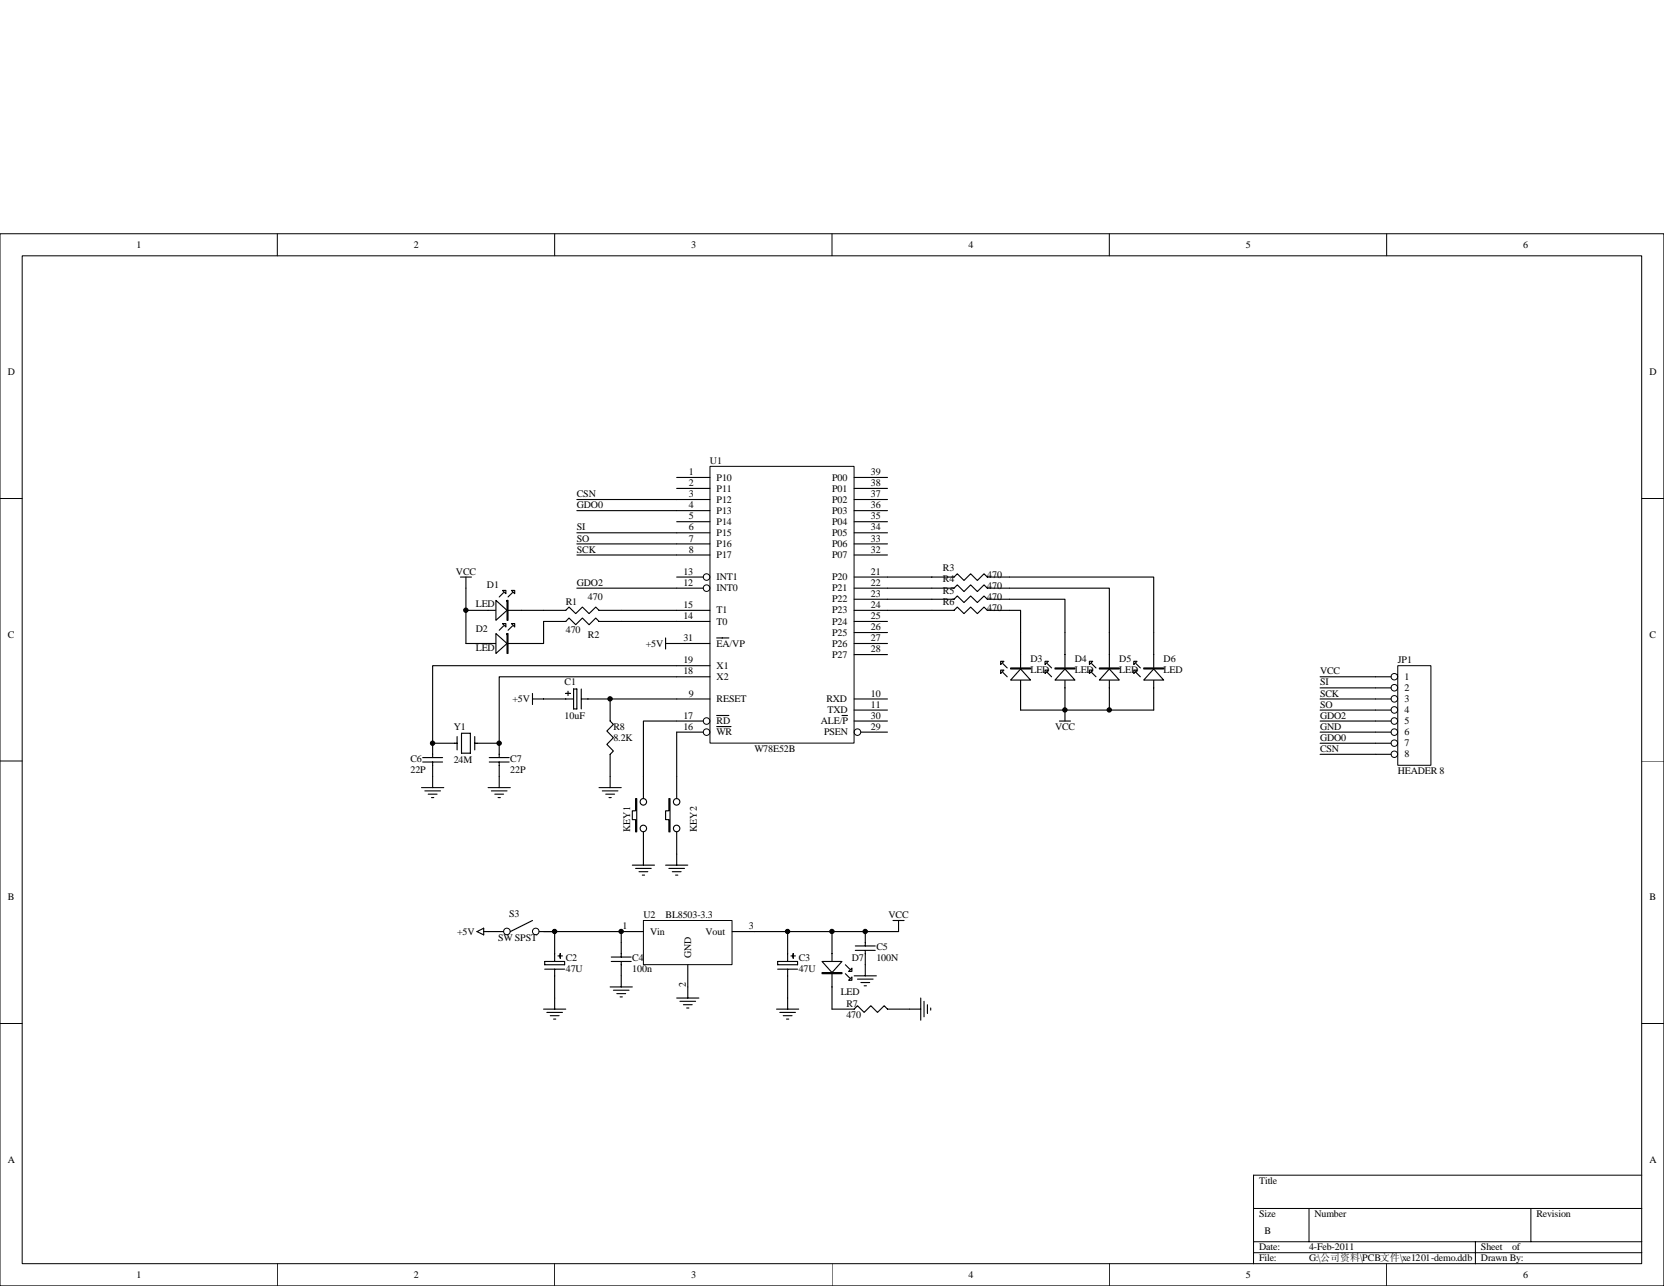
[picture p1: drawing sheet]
<svg xmlns="http://www.w3.org/2000/svg" width="279mm" height="216mm" viewBox="0 0 279 216" stroke-linecap="round" stroke-linejoin="round" font-family="sans-serif">
<g fill="none" stroke="#000" stroke-width=".17">
<path d="M0 39.2h279.4v176.7h-279.4zM46.6 39.2v3.7M93.1 39.2v3.7M139.7 39.2v3.7M186.3 39.2v3.7M232.8 39.2v3.7M3.7 42.9h272v169.3h-272zM0 83.7h3.7M275.7 83.7h3.7M0 127.8h3.7M275.7 127.8h3.7M0 171.8h3.7"/>
<path d="M275.7 171.8h3.7M275.7 197.3h-65.2v14.9M46.6 212.2v3.7M93.1 212.2v3.7M139.7 212.2v3.7M186.3 212.2v3.7M210.5 202.9h65.2M210.5 208.5h65.2M210.5 210.3h65.2M219.8 202.9v5.6M232.8 212.2v3.7M247.7 208.5v3.7"/>
<path d="M257 202.9v5.6"/>
</g>
<path d="M119.2 78.3h24.2v46.5h-24.2z" fill="#fff"/>
<g fill="none" stroke="#000" stroke-width=".17">
<path d="M119.2 78.3h24.2v46.5h-24.2z"/>
<circle cx="118.6" cy="96.9" r=".55"/>
<circle cx="118.6" cy="98.7" r=".55"/>
<circle cx="118.6" cy="121" r=".55"/>
<circle cx="118.6" cy="122.9" r=".55"/>
<circle cx="144" cy="122.9" r=".55"/>
</g>
<g fill="none" stroke="#000" stroke-width=".19">
<path d="M113.6 98.7h4.5M113.6 96.9h4.5M113.6 80.2h5.6M113.6 82h5.6M113.6 83.9h5.6M113.6 85.7h5.6M113.6 87.6h5.6M113.6 89.5h5.6M113.6 91.3h5.6M113.6 93.2h5.6M143.4 98.7h5.6M143.4 96.9h5.6"/>
<path d="M143.4 80.2h5.6M143.4 82h5.6M143.4 83.9h5.6M143.4 85.7h5.6M143.4 87.6h5.6M143.4 89.5h5.6M143.4 91.3h5.6M143.4 93.2h5.6M89.4 117.3h6.9M89.4 116.4v1.9M95 116.4h.7M95.4 116v.8"/>
<path d="M96.3 115.7h.6v3.3h-.6zM97.6 117.3h21.6M97.6 115.7v3.3M102.4 117.3v3.8l.6 .5-1.1 1.1 1.1 1.1-1.1 1.2 1.1 1.1-.6 .5v3.8M113.6 108h5.6M113.6 111.8h5.6M113.6 113.6h5.6M113.6 104.3h5.6M113.6 102.5h5.6M120.3 107.1h2.1M143.4 108h5.6M143.4 117.3h5.6"/>
<path d="M143.4 104.3h5.6M143.4 102.5h5.6M143.4 100.6h5.6M143.4 106.2h5.6M143.4 109.9h5.6M143.4 119.2h5.6M71 127.2h3.3M71 127.9h3.3M72.6 127.9v2.5M76.8 124.8h-4.2v2.4M76.8 123.7v2.2M77.5 123.1h1.5v3.3h-1.5z"/>
<path d="M79.7 124.8h4.1v2.4M79.7 123.7v2.2M82 132.2h3.7M82.1 127.2h3.4M82.1 127.9h3.4M82.5 132.8h2.6M83.1 133.3h1.5M83.6 133.9h.4M83.8 127.9v4.3M108 130.4v3.7M108 139.7v3.7M113.6 121.1h4.5"/>
<path d="M113.6 122.9h4.5M120.3 120.1h2.1M120.3 122h2.4M141.4 120.1h.9M143.4 121.1h5.6M144.5 122.9h4.5"/>
</g>
<path d="M106.7 134.1h.2v5.6h-.2v-2.1h-.5v-1.5h.5z" fill-rule="evenodd" fill="#fff" stroke="#000" stroke-width=".19"/>
<g fill="none" stroke="#000" stroke-width=".19">
<path d="M113.6 130.4v3.7M113.6 139.7v3.7"/>
<circle cx="108" cy="139.1" r=".55"/>
<circle cx="108" cy="134.6" r=".55"/>
</g>
<path d="M112.3 134.1h.2v5.6h-.2v-2.1h-.5v-1.5h.5z" fill-rule="evenodd" fill="#fff" stroke="#000" stroke-width=".19"/>
<g fill="none" stroke="#000" stroke-width=".19">
<path d="M84.6 99.5l-.8 .7M86.1 99.5l-.8 .7M96.9 85.7h16.7M96.9 98.7h16.7M96.9 91.3h16.7M96.9 89.5h16.7M96.9 93.2h16.7M96.9 83.9h16.7M78.2 102.5h13.1M111.8 107.1v1.9M111.8 108h1.8M113.6 113.6h-29.8v11.2"/>
<path d="M113.6 111.8h-41v13M70.8 132.2h3.7M71.3 132.8h2.7M71.9 133.3h1.5M72.5 133.9h.3M72.6 130.4v1.8M100.6 132.2h3.7M101.1 132.8h2.7M101.7 133.3h1.5M102.3 133.9h.3M102.4 130.4v1.8"/>
<circle cx="113.6" cy="139.1" r=".55"/>
<circle cx="113.6" cy="134.6" r=".55"/>
</g>
<g fill="#fff" stroke="#000" stroke-width=".19">
<path d="M83.3 100.8l1.8 1.7-1.8 1.6z"/>
<path d="M85.9 99.1h.5v.6z"/>
<path d="M84.4 99.1h.5v.6z"/>
<path d="M85.1 100.8h.2v3.3h-.2z" fill-rule="evenodd"/>
</g>
<path d="M78.2 108h13.1M84.6 105.1l-.8 .7M86.1 105.1l-.8 .7" fill="none" stroke="#000" stroke-width=".19"/>
<g fill="#fff" stroke="#000" stroke-width=".19">
<path d="M83.3 106.4l1.8 1.6-1.8 1.7z"/>
<path d="M85.9 104.7h.5v.6z"/>
<path d="M84.4 104.7h.5v.6z"/>
<path d="M85.1 106.4h.2v3.3h-.2z" fill-rule="evenodd"/>
</g>
<g fill="none" stroke="#000" stroke-width=".19">
<path d="M77.3 96.9h1.9M78.2 96.9v11.1M149 96.9h11.2l.5-.6 1.2 1.2 1.1-1.2 1.1 1.2 1.1-1.2 .6 .6h3.7M149 98.7h11.2l.5-.5 1.2 1.1 1.1-1.1 1.1 1.1 1.1-1.1 .6 .5h3.7M91.3 102.5h3.7l.5-.6 1.2 1.1 1.1-1.1 1.1 1.1 1.1-1.1 .6 .6h13M113.6 104.3h-13l-.6-.5-1.1 1.1-1.1-1.1-1.1 1.1-1.2-1.1-.5 .5h-3.7v3.7M149 100.6h11.2l.5-.5 1.2 1.1 1.1-1.1 1.1 1.1 1.1-1.1 .6 .5h3.7M149 102.5h11.2l.5-.6 1.2 1.1 1.1-1.1 1.1 1.1 1.1-1.1 .6 .6h3.7M168.4 111.4l.7 .7M168.4 112.9l.7 .7M171.4 106.2v13M113.6 121.1h-5.6v9.3"/>
<path d="M113.6 122.9v7.5M106.2 145.2h3.7M106.7 145.8h2.6M107.3 146.3h1.5M107.8 146.9h.4M108 143.4v1.8M111.8 145.2h3.7M112.3 145.8h2.6M112.9 146.3h1.5M113.4 146.9h.4M113.6 143.4v1.8"/>
</g>
<g fill="#fff" stroke="#000" stroke-width=".19">
<path d="M171.4 112.3l1.6 1.9h-3.3z"/>
<path d="M168 111h.6l-.6 .6z"/>
<path d="M168 112.5h.6l-.6 .6z"/>
<path d="M169.7 112.1h3.3v.2h-3.3z" fill-rule="evenodd"/>
</g>
<path d="M175.8 111.4l.8 .7M175.8 112.9l.8 .7M178.8 106.2v13" fill="none" stroke="#000" stroke-width=".19"/>
<g fill="#fff" stroke="#000" stroke-width=".19">
<path d="M178.8 112.3l1.7 1.9h-3.4z"/>
<path d="M175.5 111h.5l-.5 .6z"/>
<path d="M175.5 112.5h.5l-.5 .6z"/>
<path d="M177.1 112.1h3.4v.2h-3.4z" fill-rule="evenodd"/>
</g>
<path d="M183.3 111.4l.7 .7M183.3 112.9l.7 .7M186.3 106.2v13" fill="none" stroke="#000" stroke-width=".19"/>
<g fill="#fff" stroke="#000" stroke-width=".19">
<path d="M186.3 112.3l1.6 1.9h-3.3z"/>
<path d="M182.9 111h.6l-.6 .6z"/>
<path d="M182.9 112.5h.6l-.6 .6z"/>
<path d="M184.6 112.1h3.3v.2h-3.3z" fill-rule="evenodd"/>
</g>
<path d="M190.7 111.4l.8 .7M190.7 112.9l.8 .7M193.7 106.2v13" fill="none" stroke="#000" stroke-width=".19"/>
<g fill="#fff" stroke="#000" stroke-width=".19">
<path d="M193.7 112.3l1.7 1.9h-3.4z"/>
<path d="M190.4 111h.5l-.5 .6z"/>
<path d="M190.4 112.5h.5l-.5 .6z"/>
<path d="M192 112.1h3.4v.2h-3.4z" fill-rule="evenodd"/>
</g>
<path d="M169.5 98.7h16.8v7.5M169.5 96.9h24.2v9.3M169.5 102.5h1.9v3.7M169.5 100.6h9.3v5.6M171.4 119.2h22.3M178.8 119.2v1.9M177.9 121.1h1.8" fill="none" stroke="#000" stroke-width=".19"/>
<path d="M108.1 154.6h14.8v7.3h-14.8z" fill="#fff"/>
<g fill="none" stroke="#000" stroke-width=".17">
<path d="M108 154.5h14.9v7.4h-14.9z"/>
<circle cx="85.1" cy="156.4" r=".55"/>
<circle cx="90" cy="156.4" r=".55"/>
</g>
<g fill="none" stroke="#000" stroke-width=".19">
<path d="M80.1 156.4l1.1-.6v1.2zM81.2 156.4h3.4M89.4 154.5l-3.7 1.9M90.5 156.4h17.5M93.1 156.4v5M104.3 156.4v4.3M132.2 156.4v5M143.6 159.6h3.4M143.6 158.8h3.4M145.3 156.4v2.4M145.3 159.6v4.2M149.9 154.5h1.9"/>
<path d="M150.9 154.5v1.9h-28M91.3 169.4h3.7M91.5 161.4h3.3v.6h-3.3zM91.5 162.7h3.3M91.8 170h2.6M92.4 170.5h1.5M92.9 171.1h.4M93.1 162.7v6.7M93.7 160.5h.7M94.1 160.1v.8M102.4 165.7h3.8M102.6 161.4h3.4"/>
<path d="M102.6 160.7h3.4M103 166.2h2.6M103.6 166.8h1.5M104.1 167.4h.4M104.3 161.4v4.3M113.6 167.6h3.7M114.2 168.1h2.6M114.7 168.7h1.5M115.3 169.2h.4M115.5 162v5.6M130.4 169.4h3.7M130.6 162.7h3.3"/>
<path d="M130.6 161.4h3.3v.6h-3.3zM130.9 170h2.7M131.5 170.5h1.5M132.1 171.1h.3M132.2 162.7v6.7M132.8 160.5h.8M133.2 160.1v.8M143.4 163.8h3.8M144 164.4h2.6M144.5 165h1.5M145.1 165.5h.4"/>
</g>
<path d="M234.7 111.8h5.6v16.7h-5.6z" fill="#fff"/>
<g fill="none" stroke="#000" stroke-width=".17">
<path d="M234.7 111.8h5.6v16.7h-5.6z"/>
<circle cx="234.1" cy="117.3" r=".55"/>
<circle cx="234.1" cy="119.2" r=".55"/>
<circle cx="234.1" cy="115.5" r=".55"/>
<circle cx="234.1" cy="113.6" r=".55"/>
<circle cx="234.1" cy="121" r=".55"/>
<circle cx="234.1" cy="122.9" r=".55"/>
<circle cx="234.1" cy="124.8" r=".55"/>
<circle cx="234.1" cy="126.6" r=".55"/>
</g>
<path d="M221.7 113.6h11.9M221.7 115.5h11.9M221.7 117.3h11.9M221.7 119.2h11.9M221.7 121.1h11.9M221.7 122.9h11.9M221.7 124.8h11.9M221.7 126.6h11.9M139.7 156.4v13M141.9 163.5l.8 .7M141.9 162l.8 .7" fill="none" stroke="#000" stroke-width=".19"/>
<g fill="#fff" stroke="#000" stroke-width=".19">
<path d="M138 161.4h3.4l-1.7 1.9z"/>
<path d="M143 164v.6h-.5z"/>
<path d="M143 162.5v.6h-.5z"/>
<path d="M138 163.3h3.4v.2h-3.4z" fill-rule="evenodd"/>
</g>
<path d="M139.7 169.4h3.7l.6-.6 1.1 1.2 1.1-1.2 1.1 1.2 1.2-1.2 .5 .6h5.6M154.6 167.6v3.7M155.2 168.1v2.6M155.7 168.7v1.5M156.3 169.2v.4" fill="none" stroke="#000" stroke-width=".19"/>
<g fill="#000" stroke="#000" stroke-width=".17">
<circle cx="78.2" cy="102.4" r=".37"/>
<circle cx="102.4" cy="117.3" r=".37"/>
<circle cx="178.8" cy="119.2" r=".37"/>
<circle cx="186.3" cy="119.2" r=".37"/>
<circle cx="72.6" cy="124.8" r=".37"/>
<circle cx="83.8" cy="124.8" r=".37"/>
<circle cx="93.1" cy="156.4" r=".37"/>
<circle cx="104.3" cy="156.4" r=".37"/>
<circle cx="132.2" cy="156.4" r=".37"/>
<circle cx="139.7" cy="156.4" r=".37"/>
<circle cx="145.3" cy="156.4" r=".37"/>
</g>
<g font-size="1.7">
<text x="22.9" y="41.6">1</text>
<text x="69.5" y="41.6">2</text>
<text x="116" y="41.6">3</text>
<text x="162.6" y="41.6">4</text>
<text x="209.2" y="41.6">5</text>
<text x="255.7" y="41.6">6</text>
<text x="1.3" y="63">D</text>
<text x="277" y="63">D</text>
<text x="119.2" y="77.9">U1</text>
<text x="96.9" y="83.5">CSN</text>
<text x="115.7" y="79.8">1</text>
<text x="115.7" y="81.6">2</text>
<text x="115.7" y="83.5">3</text>
<text x="120.3" y="80.7">P10</text>
<text x="120.3" y="82.5">P11</text>
<text x="139.7" y="80.7">P00</text>
<text x="139.7" y="82.5">P01</text>
<text x="146.2" y="79.8">39</text>
<text x="146.2" y="81.6">38</text>
<text x="146.2" y="83.5">37</text>
<text x="96.9" y="85.3">GDO0</text>
<text x="96.9" y="89">SI</text>
<text x="115.7" y="85.3">4</text>
<text x="115.7" y="87.2">5</text>
<text x="115.7" y="89">6</text>
<text x="120.3" y="84.4">P12</text>
<text x="120.3" y="86.3">P13</text>
<text x="120.3" y="88.1">P14</text>
<text x="120.3" y="90">P15</text>
<text x="139.7" y="84.4">P02</text>
<text x="139.7" y="86.3">P03</text>
<text x="139.7" y="88.1">P04</text>
<text x="139.7" y="90">P05</text>
<text x="146.2" y="85.3">36</text>
<text x="146.2" y="87.2">35</text>
<text x="146.2" y="89">34</text>
<text x="96.9" y="90.9">SO</text>
<text x="96.9" y="92.8">SCK</text>
<text x="115.7" y="90.9">7</text>
<text x="115.7" y="92.8">8</text>
<text x="120.3" y="91.8">P16</text>
<text x="120.3" y="93.7">P17</text>
<text x="139.7" y="91.8">P06</text>
<text x="139.7" y="93.7">P07</text>
<text x="146.2" y="90.9">33</text>
<text x="146.2" y="92.8">32</text>
<text x="158.3" y="95.9">R3</text>
<text x="76.6" y="96.5">VCC</text>
<text x="79.9" y="101.9">LED</text>
<text x="81.8" y="98.7">D1</text>
<text x="95" y="101.5">R1</text>
<text x="96.9" y="98.3">GDO2</text>
<text x="98.7" y="100.8">470</text>
<text x="114.7" y="98.3">12</text>
<text x="114.7" y="96.5">13</text>
<text x="120.3" y="99.3">INT0</text>
<text x="120.3" y="97.4">INT1</text>
<text x="139.7" y="97.4">P20</text>
<text x="139.7" y="99.3">P21</text>
<text x="139.7" y="101.1">P22</text>
<text x="146.2" y="96.5">21</text>
<text x="146.2" y="98.3">22</text>
<text x="146.2" y="100.2">23</text>
<text x="158.3" y="97.8">R4</text>
<text x="158.3" y="99.7">R5</text>
<text x="158.3" y="101.5">R6</text>
<text x="165.8" y="97">470</text>
<text x="165.8" y="98.9">470</text>
<text x="165.8" y="100.8">470</text>
<text x="1.3" y="107.1">C</text>
<text x="79.9" y="106.2">D2</text>
<text x="95" y="106.3">470</text>
<text x="98.7" y="107.1">R2</text>
<text x="114.7" y="107.7">31</text>
<text x="114.7" y="103.9">14</text>
<text x="114.7" y="102.1">15</text>
<text x="120.3" y="104.9">T0</text>
<text x="120.3" y="103">T1</text>
<text x="139.7" y="103">P23</text>
<text x="139.7" y="104.9">P24</text>
<text x="139.7" y="106.7">P25</text>
<text x="146.2" y="102.1">24</text>
<text x="146.2" y="103.9">25</text>
<text x="146.2" y="105.8">26</text>
<text x="146.2" y="107.7">27</text>
<text x="165.8" y="102.6">470</text>
<text x="277" y="107.1">C</text>
<text x="79.9" y="109.3">LED</text>
<text x="108.4" y="108.6">+5V</text>
<text x="114.7" y="111.4">19</text>
<text x="114.7" y="113.2">18</text>
<text x="120.3" y="108.6">EA/VP</text>
<text x="120.3" y="112.3">X1</text>
<text x="139.7" y="108.6">P26</text>
<text x="139.7" y="110.4">P27</text>
<text x="146.2" y="109.5">28</text>
<text x="173" y="111.2">D3</text>
<text x="173" y="113">LED</text>
<text x="180.5" y="111.2">D4</text>
<text x="180.5" y="113">LED</text>
<text x="187.9" y="111.2">D5</text>
<text x="187.9" y="113">LED</text>
<text x="195.4" y="111.2">D6</text>
<text x="195.4" y="113">LED</text>
<text x="221.7" y="113.2">VCC</text>
<text x="234.7" y="111.4">JP1</text>
<text x="86.1" y="117.9">+5V</text>
<text x="94.8" y="115.1">C1</text>
<text x="115.7" y="116.9">9</text>
<text x="120.3" y="114.2">X2</text>
<text x="120.3" y="117.9">RESET</text>
<text x="138.8" y="117.9">RXD</text>
<text x="139" y="119.7">TXD</text>
<text x="146.2" y="116.9">10</text>
<text x="146.2" y="118.8">11</text>
<text x="221.7" y="115.1">SI</text>
<text x="221.7" y="116.9">SCK</text>
<text x="221.7" y="118.8">SO</text>
<text x="235.8" y="114.2">1</text>
<text x="235.8" y="116">2</text>
<text x="235.8" y="117.9">3</text>
<text x="235.8" y="119.7">4</text>
<text x="76.2" y="122.5">Y1</text>
<text x="94.8" y="120.7">10uF</text>
<text x="103" y="122.5">R8</text>
<text x="103" y="124.4">8.2K</text>
<text x="114.7" y="120.7">17</text>
<text x="114.7" y="122.5">16</text>
<text x="120.3" y="121.6">RD</text>
<text x="120.3" y="123.4">WR</text>
<text x="137.8" y="121.6">ALE/P</text>
<text x="138.4" y="123.4">PSEN</text>
<text x="146.2" y="122.5">29</text>
<text x="146.2" y="120.7">30</text>
<text x="177.1" y="122.5">VCC</text>
<text x="221.7" y="120.7">GDO2</text>
<text x="221.7" y="122.5">GND</text>
<text x="221.7" y="124.4">GDO0</text>
<text x="235.8" y="121.6">5</text>
<text x="235.8" y="123.4">6</text>
<text x="235.8" y="125.3">7</text>
<text x="68.9" y="127.9">C6</text>
<text x="68.9" y="129.8">22P</text>
<text x="76.2" y="128.1">24M</text>
<text x="85.7" y="127.9">C7</text>
<text x="85.7" y="129.8">22P</text>
<text x="126.7" y="126.2">W78E52B</text>
<text x="221.7" y="126.2">CSN</text>
<text x="234.7" y="130">HEADER 8</text>
<text x="235.8" y="127.2">8</text>
<text x="105.8" y="139.7" transform="rotate(-90 105.8 139.7)">KEY1</text>
<text x="117" y="139.7" transform="rotate(-90 117 139.7)">KEY2</text>
<text x="1.3" y="151.2">B</text>
<text x="85.5" y="153.9">S3</text>
<text x="104.5" y="156">1</text>
<text x="108" y="154.1">U2</text>
<text x="111.8" y="154.1">BL8503-3.3</text>
<text x="125.7" y="156">3</text>
<text x="149.2" y="154.1">VCC</text>
<text x="277" y="151.2">B</text>
<text x="76.8" y="156.9">+5V</text>
<text x="83.6" y="158">SW SPST</text>
<text x="95" y="161.4">C2</text>
<text x="106.2" y="161.4">C4</text>
<text x="109.2" y="156.9">Vin</text>
<text x="116.1" y="160.9" transform="rotate(-90 116.1 160.9)">GND</text>
<text x="118.5" y="156.9">Vout</text>
<text x="134.1" y="161.4">C3</text>
<text x="143" y="161.4">D7</text>
<text x="147.2" y="159.5">C5</text>
<text x="147.2" y="161.4">100N</text>
<text x="95" y="163.2">47U</text>
<text x="106.2" y="163.2">100n</text>
<text x="115.1" y="165.7" transform="rotate(-90 115.1 165.7)">2</text>
<text x="134.1" y="163.2">47U</text>
<text x="141.2" y="167">LED</text>
<text x="142.1" y="169">R7</text>
<text x="142.1" y="170.9">470</text>
<text x="1.3" y="195.2">A</text>
<text x="277" y="195.2">A</text>
<text x="211.4" y="198.8">Title</text>
<text x="211.4" y="204.3">Size</text>
<text x="211.4" y="209.9">Date:</text>
<text x="212.3" y="207.1">B</text>
<text x="219.8" y="209.9">4-Feb-2011</text>
<text x="220.7" y="204.3">Number</text>
<text x="248.7" y="209.9">Sheet</text>
<text x="253.9" y="209.9">of</text>
<text x="258" y="204.3">Revision</text>
<text x="22.9" y="214.6">1</text>
<text x="69.5" y="214.6">2</text>
<text x="116" y="214.6">3</text>
<text x="162.6" y="214.6">4</text>
<text x="209.2" y="214.6">5</text>
<text x="211.4" y="211.8">File:</text>
<text x="219.8" y="211.8">G:\公司资料\PCB文件\xe1201-demo.ddb</text>
<text x="248.7" y="211.8">Drawn By:</text>
<text x="255.7" y="214.6">6</text>
</g>
</svg>
